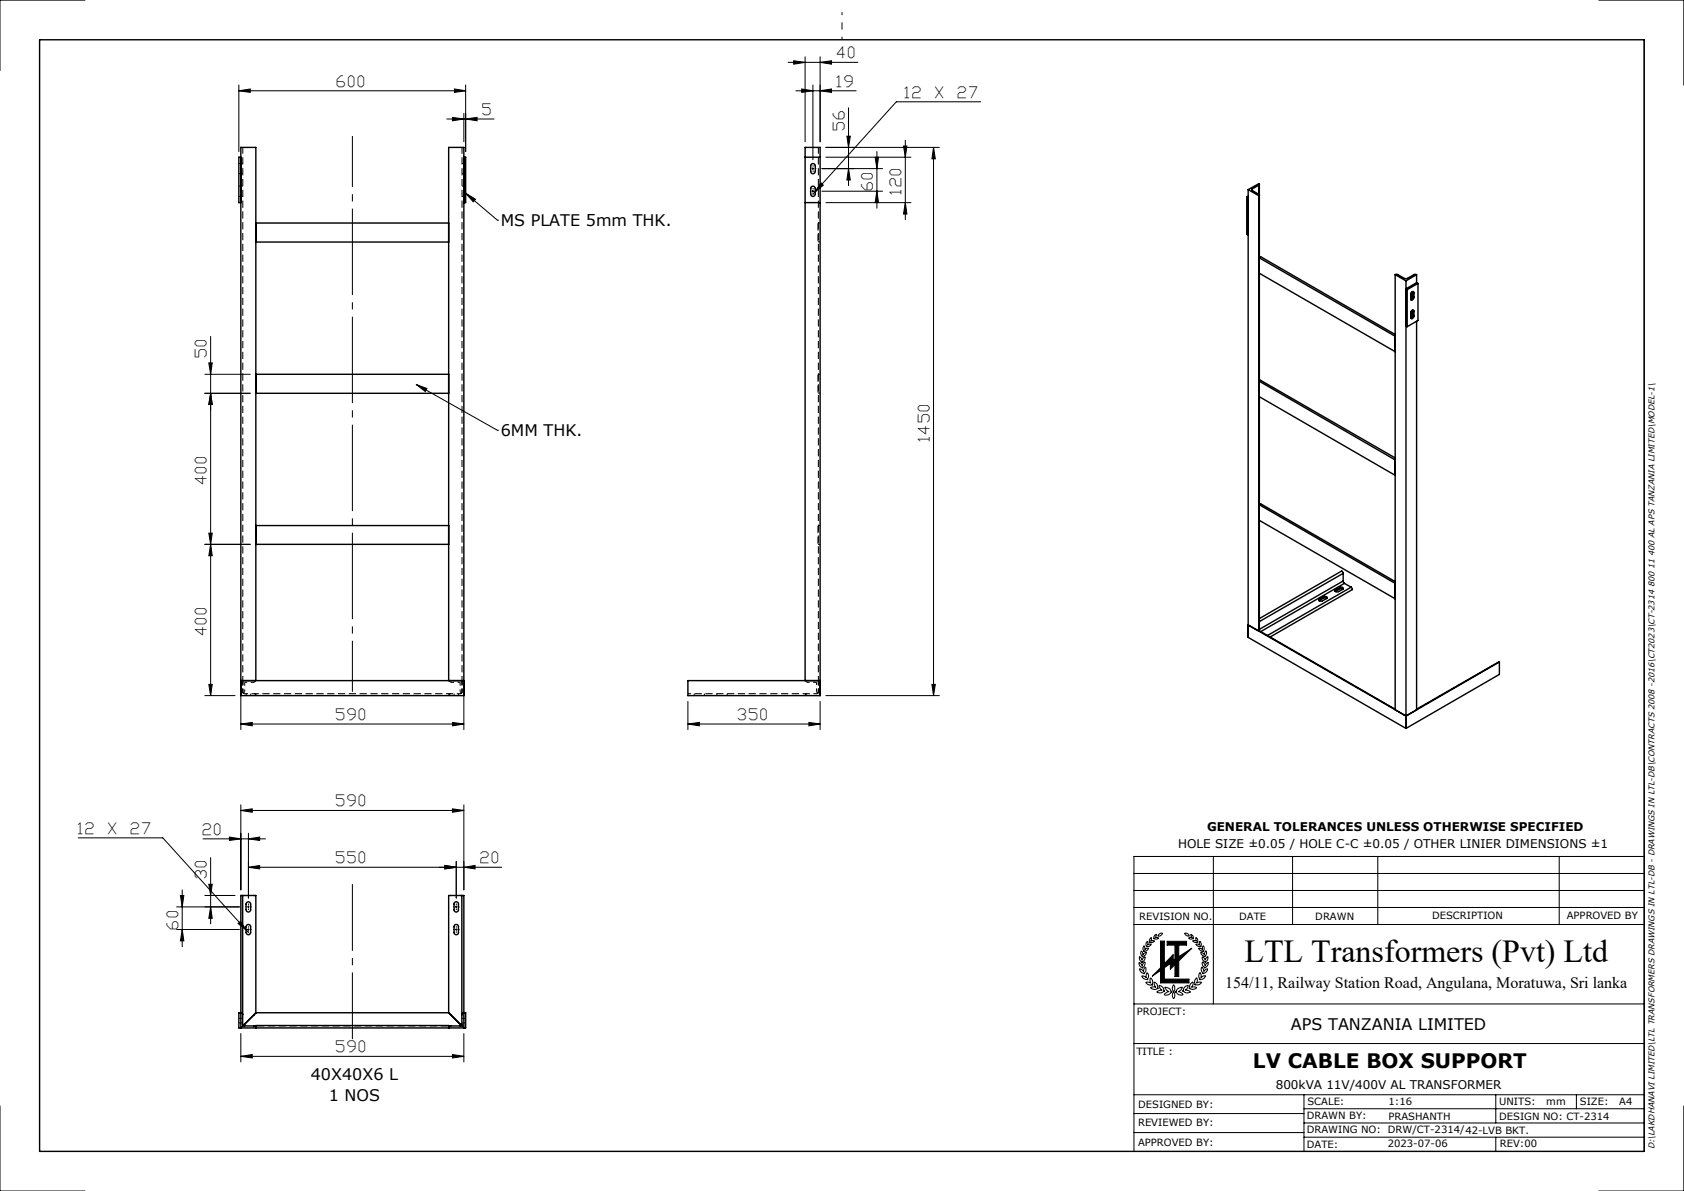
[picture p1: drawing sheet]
<svg xmlns="http://www.w3.org/2000/svg" width="297mm" height="210mm" viewBox="0 0 297 210" stroke-linecap="round" stroke-linejoin="round" font-family="sans-serif">
<g fill="none" stroke="#000" stroke-width=".18" stroke-dasharray="1.3 .6" stroke-linecap="butt">
<path d="M42.2 30.6h.3M42.2 34.6h.3M42.5 28.8h-.3M42.5 32.8h-.3M42.5 34.6h.3M42.5 30.6h.3M42.8 32.8h-.3M42.8 28.8h-.3M81.5 30.6h.3M81.5 34.6h.3M81.8 30.6h.4M81.8 34.6h.4"/>
<path d="M81.8 28.8h-.3M81.8 32.8h-.3M82.2 28.8h-.4M82.2 32.8h-.4M144.7 39.3h-.4M144.7 42.6h-.4M144.7 66h-.4M144.7 69.3h-.4M144.7 96h-.4M144.7 92.6h-.4M42.5 120l.2 .1 .1 .2M45.2 120l-.4 .3"/>
<path d="M79.2 120l.3 .3M81.8 120l-.2 .1-.1 .2M144.7 120l-.3 .1-.1 .2M42.8 122l.1 .2M42.8 120.3l-.1-.2-.2-.1M42.8 122l.1 .2 .3 .1M43.2 122l-.3 .2M43.2 122.3l-.3-.1-.1-.2M43.4 122.3v.3M44.2 122.3v.3M44.8 122.3l.2 .1 .2 .2M45.2 122.6l-.1-.2-.3-.1"/>
<path d="M79.2 122.6v-.2l.3-.1M79.5 122.3l-.2 .1-.1 .2M80.1 122.3v.3M80.9 122.3v.3M81.2 122.3l.2-.1 .1-.2M81.2 122l.2 .2M81.5 120.3l.1-.2 .2-.1M81.5 122l-.1 .2M81.5 122l-.1 .2-.2 .1M122.4 122.3v.3M124.2 122.6v-.3M126.4 122.3v.3"/>
<path d="M128.2 122.6v-.3M142 122.6l.1-.2 .2-.1M142.3 120.3l-.3-.3M142.3 122.3l-.2 .1-.1 .2M144 122.3l.2-.1 .1-.2M144.2 122.2l-.2-.2M144.3 122l-.1 .2M144.3 120.3l.1-.2 .3-.1M144.3 122l-.1 .2-.2 .1M42.2 179.6h.3M42.5 179.6h.3M81.5 179.6h.3"/>
<path d="M82.2 179.6h-.4M42.2 180.4h.3M42.5 180.4h.3M42.5 181.2l.3-.3M42.8 180.6v.3M42.8 180.9h.4M42.8 180.9l.1-.1M42.8 180.9v-.3M42.8 180.9l-.3 .3M42.9 180.8l-.1 .1M43.2 180.9h-.4M81.4 180.8l.1 .1"/>
<path d="M81.5 180.9h-.3M81.5 180.9l.3 .3M81.5 180.4h.3M81.5 180.6v.3M81.5 180.9l-.1-.1M81.8 181.2l-.3-.3M82.2 180.4h-.4"/>
</g>
<path d="M42.8 120.3v1.7M42.8 122v-1.7M43.2 120.3h1.6M43.2 122v-1.7M81.2 120.3h-1.7M81.2 122v-1.7M81.5 122v-1.7M81.5 120.3v1.7M142.3 120.3h1.7M144 120.3v1.7M144.3 120.3v1.7M144.3 122v-1.7" fill="none" stroke="#000" stroke-width=".18" stroke-dasharray="1.3 .6" stroke-dashoffset=".8" stroke-linecap="butt"/>
<path d="M42.8 26v94.3M81.5 26v94.3M144.3 26v94.3" fill="none" stroke="#000" stroke-width=".18" stroke-dasharray="1.3 .6" stroke-dashoffset=".1" stroke-linecap="butt"/>
<path d="M81.2 122.3h-38M144 122.3h-22.7" fill="none" stroke="#000" stroke-width=".18" stroke-dasharray="1.3 .6" stroke-dashoffset=".7" stroke-linecap="butt"/>
<g fill="none" stroke="#000" stroke-width=".25">
<path d="M7 7h283v196h-283zM42.5 27.7h-.4v8h.4M45.1 39.3h34M81.8 27.7h.3v8h-.3M142 35.7h2.6M142 27.7h2.6M143.1 32.9a.42 .42 0 0 1 .4 0 .42 .42 0 0 1 .3 .3v1a.41 .41 0 0 1-.4 .4 .41 .41 0 0 1-.4-.4v-1.1zM143.1 29a.42 .42 0 0 1 .4-.1 .42 .42 0 0 1 .3 .3v1a.41 .41 0 0 1-.4 .4 .41 .41 0 0 1-.4-.4v-1.1zM219.9 34.7l.2 .2M219.9 34.7v6.6l.2 .1M220.1 33.4v79l27.9 16M220.1 34.6l-.2 .1"/>
<path d="M220.1 33.4l1.9 1.1M220.8 33.3l-.1 .1 .1 .2M220.8 33.6l1.2 .7M220.8 33.3v.3M222 32.6l.1-.2-2 1M222 34.3v.2M222 32.6v1.7M222 34.5v76.8M222 32.6l-1.2 .7M222.1 32.5v12.9M45.1 42.7h34M222 48.1l24.1 13.9"/>
<path d="M222.1 48.2v19M246.1 48.4h.4l1.5 .8 1.4-.8h.4M246.1 59l-23.8-13.7-.3 .1 24.1 13.9M246.1 48.4v76.8l1.9 1.1M246.1 48.4l1.9 1.1M248 57.5l.2 .1M248 49.5v78.9M248.2 51.1v6.5M248.9 52.1l-.1 .3M248.9 55.4l-.1 .3M248.9 52.1l.5 .3M248.9 55.4l.5 .3"/>
<path d="M248.9 51.6v.5M248.9 54.9v.5M249.1 54.7l.3 .2M249.1 54.7v.9l-.3 .4M249.4 54.9a.27 .27 0 0 0-.4-.2 .27 .27 0 0 0-.2 .3v1a.27 .27 0 0 0 .3 .2 .27 .27 0 0 0 .2-.3l.1-.2M249.4 51.6a.21 .21 0 0 0-.2-.2 .21 .21 0 0 0-.2 .2l-.2 .2v.9a.23 .23 0 0 0 .3 .3 .23 .23 0 0 0 .2-.3l.1-.3M249.4 51.6l-.3-.2v1l-.3 .4M249.4 51.6v.8M249.4 54.9v.8M249.8 49.8l-1.8 1.1 .2 .2M249.8 49.8l.3 .2M249.8 48.4l-1.8 1.1"/>
<path d="M249.8 48.4v1.4M249.8 56.6v68.6l-1.8 1.1M250.1 50l-1.9 1.1M250.1 50v6.5l-1.9 1.1M45.1 66h34M45.1 69.3h34M222 69.9l24.1 13.9M222.1 70v18.9M45.1 96h34M45.1 92.7h34M222 91.7l24.1 13.9M222.1 91.7v19.5"/>
<path d="M246.1 80.7l-23.8-13.6-.3 .1 24.1 13.9M222 111.3l-1.9-1.1 27.9 16.1M222.1 111.2l-.1 .1M222.1 111.2l24 13.9M232.7 105.6v.3M232.7 105.9h.1M233.4 105.2h.2a.27 .27 0 0 1 .4 0 .27 .27 0 0 1 0 .3l-.9 .5a.31 .31 0 0 1-.3 0 .31 .31 0 0 1-.2-.3l.1-.1M233.4 105.5h.6M233.4 105.2l-.7 .4M233.4 105.2v.3M233.4 105.5l-.7 .4M235.5 104.3h.1"/>
<path d="M235.5 104v.3M236.3 103.6l.1-.1a.28 .28 0 0 1 .4 .1 .28 .28 0 0 1 0 .3l-.9 .5a.28 .28 0 0 1-.4 0 .28 .28 0 0 1 0-.4M236.3 103.8h.3l.3 .1M236.3 103.6l-.8 .4M236.3 103.6v.2M236.3 103.8l-.8 .5M236.9 101.1l-.3-.4-14.5 8.4M236.9 102.4l.2 .5M236.9 101.1v1.3M236.9 101.1l-14.8 8.5M236.9 102.4l-14.8 8.6M237.1 102.9l1.2 .6"/>
<path d="M237.1 102.9l-14.7 8.5M238.3 103.5l.2 .5-14.5 8.3M238.3 103.5l-14.8 8.6M246.1 102.5l-23.8-13.7-.3 .2 24.1 13.9M264.4 116.7l-14.6 8.4M264.4 116.7l-16.4 9.6M264.4 116.7v2.2l-16.4 9.5M42.5 120h39.3M45.1 120v-94h-2.6v96.7h39.3v-96.7h-2.7v94M142 120v-94h2.6v96.7h-23.3v-2.7h23.3M42.8 157.9v22.7l.2 .3h2.1M42.8 157.9h-.3v23.3"/>
<path d="M42.8 157.9h2.3v20.7M43.6 159.1a.41 .41 0 0 1 .6 .3v1a.41 .41 0 0 1-.4 .4 .41 .41 0 0 1-.4-.4v-1zM80.1 159.2a.4 .4 0 0 1 .5-.2 .4 .4 0 0 1 .3 .4v1a.39 .39 0 0 1-.4 .4 .39 .39 0 0 1-.4-.4zM81.5 157.9v22.8l-.2 .2h-2.2M81.5 157.9h.3v23.3M81.5 157.9h-2.4v20.7M42.8 178.9v-.2l-.3-.1h-.4v2.6h40v-2.6h-.4l-.2 .3M43.5 163.1a.39 .39 0 0 1 .5-.1 .39 .39 0 0 1 .2 .4v1a.41 .41 0 0 1-.4 .4 .41 .41 0 0 1-.4-.4v-1zM44.8 178.9l-1.9 1.9M45.1 178.6l-.3 .3M45.1 178.6h34M79.1 178.6l.4 .3"/>
<path d="M79.5 178.9l1.9 1.9M80.3 163a.39 .39 0 0 1 .4 0 .39 .39 0 0 1 .2 .4v1a.39 .39 0 0 1-.4 .4 .39 .39 0 0 1-.4-.4v-1.1zM44.8 180.9l.2 .1 .1 .2v-.4h34v.4l.1-.2 .3-.1"/>
</g>
<path d="M144.3 42.6v-3.3M144.3 69.3v-3.3M144.3 96v-3.4" fill="none" stroke="#000" stroke-width=".18" stroke-dasharray="1.3 .6" stroke-dashoffset="-.1" stroke-linecap="butt"/>
<path d="M79.2 180.9h-34" fill="none" stroke="#000" stroke-width=".18" stroke-dasharray="1.3 .6" stroke-dashoffset="-.2" stroke-linecap="butt"/>
<g fill="none" stroke="#000" stroke-width=".18">
<path d="M15 0h-15v12.4M42.1 16l2-.3v.6zM42.1 15v11.7M42.1 16h40M80.2 15.7l1.9 .3-1.9 .3zM81.8 20v5M82.1 15v11.7M139 11h12.3M140 10.7l2 .3-2 .3zM140.4 16h10.6M141.4 15.7l2 .3-2 .3zM142 10v15"/>
<path d="M143.4 15v13.2M144.6 16l2-.3v.6zM144.6 11l2-.3v.6zM144.6 10v15M149.6 19v13.7M173 17.9h-14.9l-14.4 16M282 0h15v15M290 7v196M78.8 21h8.3M79.8 20.7l2 .3-2 .3zM82.1 34.1l5.6 4.7M82.1 34.1l1.8 1-.4 .5z"/>
<path d="M82.1 21l2-.3v.6zM87.7 38.8h.1M143.2 33.7h.3M143.2 29.7h.3M143.4 29.6v.3M143.4 33.6v.3M143.7 33.9l-.3 .3M144.8 32.2l.4 .5-1.5 1.2zM145 33.7h10.6M145.7 26h20M145.7 35.7h15M145.7 27.7h15"/>
<path d="M149.4 24h.6l-.4 2zM149.6 29.7l.4 2h-.6zM154.3 27.7h.6l-.2 2zM154.7 33.7l.2 2h-.6zM154.7 26.7v10M155.6 29.7h-10.6M159.3 25.7h.6l-.2 2zM159.7 35.7l.2 2h-.6zM159.7 24.7v14M164.6 26l.4 2h-.6zM164.6 26v96.7M37.1 59.3v63.4"/>
<path d="M36.1 69.3h8M36.1 66h8M36.8 64h.6l-.3 2zM37.1 69.3l.3 2h-.6zM73.4 67.8l14.3 8.1M73.4 67.8l1.9 .7-.3 .5zM87.7 75.9h.1M36.1 96h8M36.8 94h.6l-.3 2zM37.1 96l.3 2h-.6zM36.1 122.7h5.4M36.8 120.7h.6l-.3 2z"/>
<path d="M42.5 127.7l2-.3v.6zM42.5 127.7h39.3M42.5 121v7.6M79.8 127.4l2 .3-2 .3zM81.8 121v7.6M121.3 127.7l2-.3v.6zM121.3 123.7v4.9M121.3 127.7h23.3M142.7 127.4l1.9 .3-1.9 .3zM144.6 123.7v4.9M145.7 122.7h20M164.4 120.7h.6l-.4 2z"/>
<path d="M13.8 147.7h14.9l14.8 16.4M31.2 159.9h11M31.8 157.9h.6l-.3 2zM32.1 156.9v10M35.8 147.9h11M36.1 157.9h5.4M36.8 155.9h.6l-.3 2zM37.1 151.2v11.7M37.1 159.9l.3 2h-.6zM40.5 147.6l2 .3-2 .3zM42.5 142.9l2-.3v.6zM42.5 141.9v15"/>
<path d="M42.5 142.9h39.3M43.6 159.9h.4M43.8 152.9l2-.3v.6zM43.8 159.7v.4M43.8 152.9h44.7M43.8 147.9l2-.3v.6zM43.8 146.9v11.5M78.5 152.6l2 .3-2 .3zM79.8 142.6l2 .3-2 .3zM80.3 159.9h.3M80.5 151.9v6.5M80.5 159.7v.4"/>
<path d="M81.8 152.9l2-.3v.6zM81.8 141.9v15M200 157h90M200 154h90M214 151v26M228 151v12M243 151v12M275 151v12M290 151h-90v52M31.2 163.9h11M32.1 163.9l.3 2h-.6zM42 162.8l.4-.4 1.1 1.7z"/>
<path d="M43.5 164.1l.3 .3M43.6 163.9h.4M43.8 163.8v.3M80.3 163.9h.3M80.5 163.8v.3M200 177h90M200 163h90M200 160h90M200.9 169.7l.3 .2 .2 .4 .2-.5 .3-.2a.74 .74 0 0 1-.4 .9v.1a.82 .82 0 0 1-.6-.9zM201 168.7l.4 .6 .2-.4 .4-.2a.65 .65 0 0 1-.6 .8l.1 .1a.77 .77 0 0 1-.5-.9zM201 170.8l.4 .2 .3 .3v-.1a.51 .51 0 0 1 .4-.6v.1a.92 .92 0 0 1-.3 1l-.1-.1a.73 .73 0 0 1-.7-.8zM201.3 167.7l.3 .7 .2-.3 .4-.2a.91 .91 0 0 1-.8 .8l-.2-.5z"/>
<path d="M201.4 172.1h.4l.4 .3v-.8a.45 .45 0 0 1 .4 .6l-.2 .4v.1a.89 .89 0 0 1-1-.6zM201.8 166.7l.1 .3v.5l.7-.3a.79 .79 0 0 1-.9 .5 .82 .82 0 0 1 .1-1zM202.1 173.2h.4l.5 .1-.1-.1a.58 .58 0 0 1 .1-.7 1.07 1.07 0 0 1 .2 1.2l-.1-.1a.78 .78 0 0 1-1-.4zM202.3 166l.2 .2-.1 .4 .6-.1a.67 .67 0 0 1-.8 .4 .81 .81 0 0 1 .1-.9zM202.8 166.1v.1a.65 .65 0 0 1 .3-.9l-.1 .7 .6-.1a.45 .45 0 0 1-.8 .2M203.6 173.1a.88 .88 0 0 1 .5 1.1h.2a.93 .93 0 0 1-1.4 0l.4-.2 .6 .1a1.01 1.01 0 0 1-.3-1zM203.7 164.9l.2-.2-.2 .6 .7 .1a.57 .57 0 0 1-.9 0v-.3zM204.3 164.8l.3-.2h.4a.68 .68 0 0 1-.8 .4zM204.4 173.7a.84 .84 0 0 1 .8 1h.2a.99 .99 0 0 1-1.4 .2l.5-.2 .5-.1a.95 .95 0 0 1-.6-.9zM204.7 165.9h.7v4l1.5-1.6v1l.3-.2v-2.5h-1.4v-.6h3.5v.6h-1.4v2.1l2.3-1.5-2.3 2.2v2.8h-.7v-2.1l-.8 .8v-1l-1 .7v2h4.3v.7h-5v-2.2l-1.5 1 1.5-1.5zM205.4 174.1a.96 .96 0 0 1 1.1 .7h.2a1.08 1.08 0 0 1-1.4 .6l.6-.5h.3l-.5-.4zM207 173.6a1 1 0 0 1 0 1.3 .99 .99 0 0 1 0-1.3z"/>
<path d="M207 174.9a1 1 0 0 1 0 1.2 .99 .99 0 0 1 0-1.2zM207.6 174.4l.9-.3a1.11 1.11 0 0 1-.7 .8l.5 .1 .4 .4a1.08 1.08 0 0 1-1.4-.6h.2zM208.9 164.6a.63 .63 0 0 1 .8 .5l-.5-.1zM209.1 173.9l.5-.2a.95 .95 0 0 1-.6 .9l.7 .1 .3 .2a.87 .87 0 0 1-1.3-.1h-.1v-.1l.1-.1 .1-.3zM210 164.7a.6 .6 0 0 1 .4 .8v-.1a.54 .54 0 0 1-.8 0l.4-.1h.3zM210 173.5l.3-.3a.61 .61 0 0 1-.2 .9l.6-.1 .4 .2a1.03 1.03 0 0 1-1.4 0h.2l-.1-.3zM210.9 172.6l.2-.2 .1 .5-.2 .4 .5-.1h.4a.94 .94 0 0 1-1.2 .4v-.5zM210.9 166.5h.4l.3 .1v-.7a.71 .71 0 0 1 .1 1v-.1a.62 .62 0 0 1-.8-.3zM211.1 166.1l.1 .1a.56 .56 0 0 0-.3-.8l.1 .5h-.7a.62 .62 0 0 0 .8 .2M211.4 167.2h.4l.3 .3 .1-.8a.74 .74 0 0 1 0 1.1l-.1-.1a.64 .64 0 0 1-.7-.5zM211.6 171.5h.1l.1 .4v.5l.4-.3 .4-.1a.89 .89 0 0 1-1.1 .7l.1-.1-.1-.1-.1-.5zM211.8 167.9l.3 .1 .3 .3 .3-.7a.82 .82 0 0 1-.3 1.1v-.1a.63 .63 0 0 1-.6-.7z"/>
<path d="M211.9 170.5l.3 .4 .1 .4 .3-.3 .4-.2a.81 .81 0 0 1-.9 .8 1.03 1.03 0 0 1-.2-1.1zM212 168.7l.4 .3 .1 .3 .5-.6a.77 .77 0 0 1-.5 .9v-.1a.67 .67 0 0 1-.5-.8zM212.1 169.6l.3 .4 .1 .3 .6-.6a.82 .82 0 0 1-.7 .9v-.1a.69 .69 0 0 1-.3-.9zM0 195v15h15M42.5 186.3l2-.4v.6zM42.5 182.2v5M42.5 186.3h39.3M79.8 185.9l2 .4-2 .2zM81.8 182.2v5M200 196.3h30M200 199.7h30M200 193h90"/>
<path d="M200 184h90M230 198h60M230 193v10M230 195.5h60M263.8 193v5M278 193v2.5M297 195v15h-15M230 200.5h60M263.8 200.5v2.5"/>
</g>
<path d="M148.5 7v-4.8" fill="none" stroke="#000" stroke-width=".18" stroke-dasharray="15.2 1.3 1.3 1.3" stroke-dashoffset="14.7" stroke-linecap="butt"/>
<path d="M204.7 165.9h.7v4l1.5-1.6v1l.3-.2v-2.5h-1.4v-.6h3.5v.6h-1.4v2.1l2.3-1.5-2.3 2.2v2.8h-.7v-2.1l-.8 .8v-1l-1 .7v2h4.3v.7h-5v-2.2l-1.5 1 1.5-1.5z" fill-rule="evenodd" fill="#000"/>
<path d="M62.2 155.9v27.3" fill="none" stroke="#000" stroke-width=".18" stroke-dasharray="15.2 1.3 1.3 1.3" stroke-dashoffset="3.5" stroke-linecap="butt"/>
<g fill="none" stroke="#000" stroke-width=".18" stroke-dasharray="15.2 1.3 1.3 1.3" stroke-linecap="butt">
<path d="M143.1 33.7h-.3M143.1 29.7h-.3M143.4 34v.3M143.4 33.4v-.3M143.4 30v.3M143.4 29.4v-.3M143.7 33.7h.3M143.7 29.7h.3M43.5 159.9h-.2M43.8 159.6v-.3M44.2 159.9h.2M80.2 159.9h-.3"/>
<path d="M80.5 159.6v-.3M80.8 159.9h.3M43.5 163.9h-.2M43.8 160.2v.3M43.8 164.2v.3M43.8 163.6v-.3M44.2 163.9h.2M80.2 163.9h-.3M80.5 164.2v.3M80.5 163.6v-.3M80.5 160.2v.3M80.8 163.9h.3"/>
</g>
<path d="M62.2 24v98" fill="none" stroke="#000" stroke-width=".18" stroke-dasharray="15.2 1.3 1.3 1.3" stroke-dashoffset="6.2" stroke-linecap="butt"/>
<g fill="#000">
<path d="M42.1 16l2-.3v.6zM80.2 15.7l1.9 .3-1.9 .3z"/>
<path d="M141.4 15.7l2 .3-2 .3zM144.6 16l2-.3v.6z"/>
<path d="M144.6 11l2-.3v.6zM140 10.7l2 .3-2 .3z"/>
<path d="M82.1 34.1l1.8 1-.4 .5zM73.4 67.8l1.9 .7-.3 .5z"/>
<path d="M82.1 21l2-.3v.6zM79.8 20.7l2 .3-2 .3zM142.7 127.4l1.9 .3-1.9 .3zM121.3 127.7l2-.3v.6z"/>
<path d="M144.8 32.2l-1.1 1.7 1.5-1.2zM40.5 147.6l2 .3-2 .3zM43.8 147.9l2-.3v.6zM42 162.8l1.5 1.3-1.1-1.7zM42.5 142.9l2-.3v.6zM79.8 142.6l2 .3-2 .3z"/>
<path d="M149.4 24h.6l-.4 2zM149.6 29.7l.4 2h-.6z"/>
<path d="M154.3 27.7h.6l-.2 2zM154.7 33.7l.2 2h-.6z"/>
<path d="M37.1 69.3l.3 2h-.6zM36.8 94h.6l-.3 2zM164.6 26l.4 2h-.6zM164.4 120.7h.6l-.4 2zM31.8 157.9h.6l-.3 2zM32.1 163.9l.3 2h-.6z"/>
<path d="M36.8 120.7h.6l-.3 2zM37.1 96l.3 2h-.6zM37.1 69.3l.3 2h-.6zM36.8 64h.6l-.3 2zM159.7 35.7l.2 2h-.6zM159.3 25.7h.6l-.2 2z"/>
<path d="M42.5 127.7l2-.3v.6zM79.8 127.4l2 .3-2 .3z"/>
<path d="M36.8 155.9h.6l-.3 2zM37.1 159.9l.3 2h-.6z"/>
<path d="M43.8 152.9l2-.3v.6zM78.5 152.6l2 .3-2 .3z"/>
<path d="M78.5 152.6l2 .3-2 .3zM81.8 152.9l2-.3v.6z"/>
<path d="M79.8 185.9l2 .4-2 .2zM42.5 186.3l2-.4v.6z"/>
</g>
<text font-size="5.6" x="219.5" y="169.6">LTL Transformers (Pvt) Ltd</text>
<text font-size="3.5" x="221" y="188.4">LV CABLE BOX SUPPORT</text>
<g font-size="2.8">
<text x="88.3" y="39.9">MS PLATE 5mm THK.</text>
<text x="88.3" y="77">6MM THK.</text>
<text x="216.1" y="174.1">154/11, Railway Station Road, Angulana, Moratuwa, Sri lanka</text>
<text x="227.7" y="181.6">APS TANZANIA LIMITED</text>
<text x="54.8" y="190.3">40X40X6 L</text>
<text x="58" y="194.2">1 NOS</text>
</g>
<g font-size="2.7">
<text x="147.7" y="10.3">40</text>
<text x="59.5" y="15.3">600</text>
<text x="147.7" y="15.3">19</text>
<text x="159.7" y="17.2">12</text>
<text x="165" y="17.2">X</text>
<text x="169" y="17.2">27</text>
<text x="85.2" y="20.3">5</text>
<text x="148.9" y="23" transform="rotate(-90 148.9 23)">56</text>
<text x="153.9" y="33.5" transform="rotate(-90 153.9 33.5)">60</text>
<text x="158.9" y="34.2" transform="rotate(-90 158.9 34.2)">120</text>
<text x="36.4" y="63" transform="rotate(-90 36.4 63)">50</text>
<text x="163.9" y="77.8" transform="rotate(-90 163.9 77.8)">1450</text>
<text x="36.4" y="85.3" transform="rotate(-90 36.4 85.3)">400</text>
<text x="36.4" y="112" transform="rotate(-90 36.4 112)">400</text>
<text x="59.3" y="126.9">590</text>
<text x="130.2" y="126.9">350</text>
<text x="59.3" y="142.2">590</text>
<text x="13.8" y="147">12</text>
<text x="19.2" y="147">X</text>
<text x="23.2" y="147">27</text>
<text x="35.8" y="147.2">20</text>
<text x="36.4" y="154.9" transform="rotate(-90 36.4 154.9)">30</text>
<text x="59.3" y="152.2">550</text>
<text x="84.8" y="152.2">20</text>
<text x="31.4" y="163.7" transform="rotate(-90 31.4 163.7)">60</text>
<text x="59.3" y="185.5">590</text>
</g>
<g font-size="2.1">
<text x="207.8" y="149.6">HOLE SIZE ±0.05 / HOLE C-C ±0.05 / OTHER LINIER DIMENSIONS ±1</text>
<text x="212.9" y="146.4">GENERAL TOLERANCES UNLESS OTHERWISE SPECIFIED</text>
<text x="225" y="191.9">800kVA 11V/400V AL TRANSFORMER</text>
</g>
<g font-size="1.8">
<text x="200.9" y="162.1">REVISION NO.</text>
<text x="218.6" y="162.1">DATE</text>
<text x="232" y="162.1">DRAWN</text>
<text x="252.6" y="162.1">DESCRIPTION</text>
<text x="276.3" y="162.1">APPROVED BY</text>
<text x="200.5" y="179">PROJECT:</text>
<text x="200.4" y="186">TITLE :</text>
<text x="200.7" y="195.4">DESIGNED BY:</text>
<text x="230.5" y="197.4">DRAWN BY:</text>
<text x="230.6" y="194.9">SCALE:</text>
<text x="244.9" y="197.5">PRASHANTH</text>
<text x="244.9" y="194.9">1:16</text>
<text x="264.4" y="197.4">DESIGN NO: CT-2314</text>
<text x="264.4" y="194.9">UNITS:</text>
<text x="272.7" y="194.9">mm</text>
<text x="278.6" y="194.9">SIZE:</text>
<text x="285.6" y="194.9">A4</text>
<text x="200.7" y="202">APPROVED BY:</text>
<text x="200.7" y="198.6">REVIEWED BY:</text>
<text x="230.5" y="199.9">DRAWING NO: DRW/CT-2314/42-LVB BKT.</text>
<text x="230.5" y="202.4">DATE:</text>
<text x="244.8" y="202.3">2023-07-06</text>
<text x="264.5" y="202.3">REV:00</text>
</g>
<text font-size="1.5" x="291.8" y="202.7" transform="rotate(-90 291.8 202.7)">D:\LAKDHANAVI LIMITED\LTL TRANSFORMERS DRAWINGS IN LTL-DB - DRAWINGS IN LTL-DB\CONTRACTS 2008 -2016\CT2023\CT-2314 800 11 400 AL APS TANZANIA LIMITED\MODEL-1\</text>
</svg>
